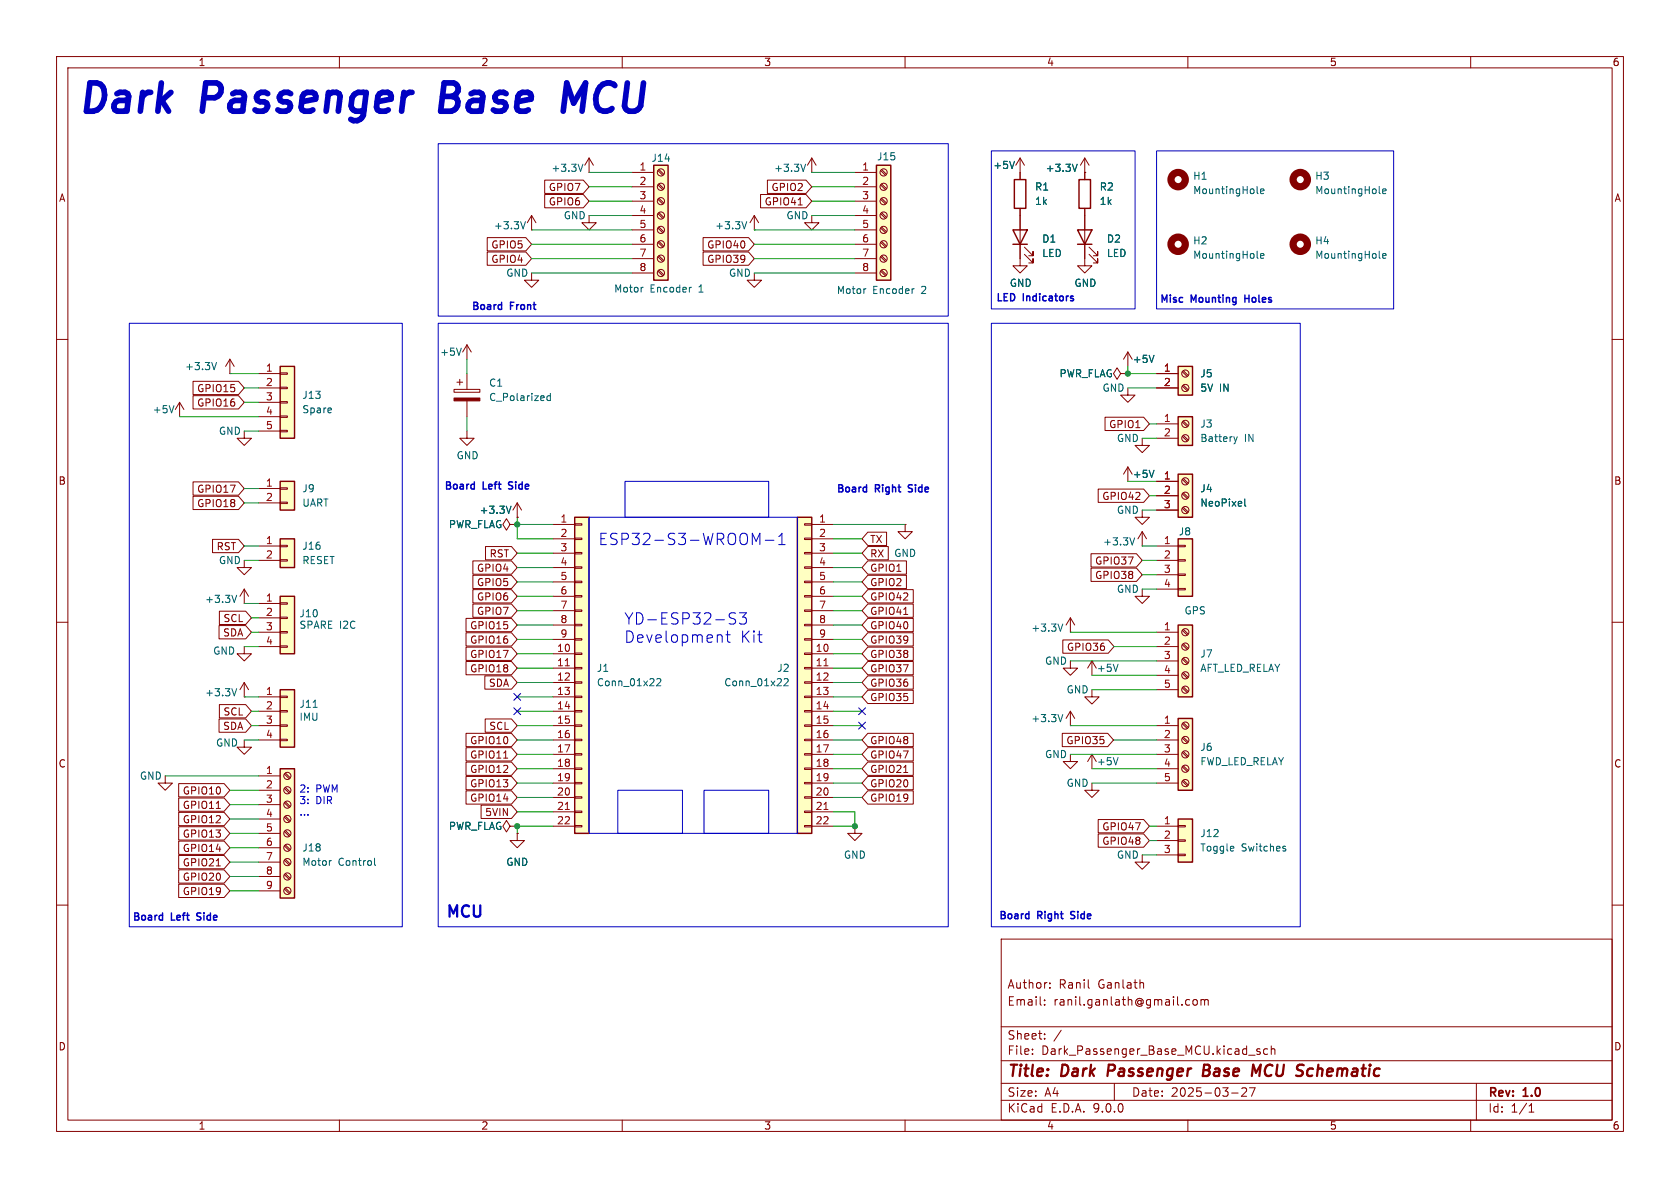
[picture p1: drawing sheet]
<svg xmlns="http://www.w3.org/2000/svg" width="297mm" height="210mm" viewBox="0 0 297 210" stroke-linecap="round" stroke-linejoin="round" font-family="sans-serif">
<g fill="none" stroke="#840000" stroke-width=".18">
<path d="M10 10h277v190h-277zM12 12h273v186h-273zM60 10v2M110 10v2M160 10v2M210 10v2M260 10v2M10 60h2M285 60h2M10 110h2M285 110h2M10 160h2"/>
<path d="M177 166h108v32h-108zM184.7 176.8v.1M184.7 177.6v.1M185.6 174.6v.1M185.6 173.8v.1M192.5 174.6l.1 .1M202 173.7l.2 .2v.8M209.7 177.6h.6M209.7 176.8h.6M211 176.8l.2-.1 .4 .1 .1 .6-.2 .2-.3 .1-.2-.1zM212.3 176.8l.4-.1 .3 .2M212.3 176.7v1"/>
<path d="M213 176.9l.2-.2 .3 .1 .1 .9M213 176.9v.8M285 160h2M60 198v2M110 198v2M160 198v2M177 194.5h108M177 191.5h108M177 187.5h108M177 181.5h108M182.5 186.3v.1M182.5 185.5v.1"/>
<path d="M184.7 183.6v.1M184.7 182.8v.1M187.6 182.1l-1.3 2M197 191.5v3M210 198v2M217.7 193.2h1.2M219.5 192.4l.6-.1 .2 .1 .1 .3-.9 1.1h.9M220.9 192.3h1l-.7 1.5M222.7 185.5l-.3-.1-.2 .2v.2l.5 .2v.3h-.5M224.1 185.5l-.4-.1-.3 .3v.4l.1 .2h.6M224.7 185.5l.3-.1 .3 .1 .1 .9M224.7 184.9v1.5"/>
<path d="M260 198v2M261 191.5v6.5M270.3 196.6h.9M270.3 195.5l.4-.4v1.5"/>
</g>
<path d="M196 188.2l-.2 2M212.8 189.2h.6M213.4 189.2l.3 .1M213.6 188.2h-.7l-.3 2 1-.1M213.6 189.1l-.2 .1M222 189.6l.9-1.4-.3 2M231.2 190.1l.6 .1M231.9 188.9h-.3l-.3 .2" fill="none" stroke="#840000" stroke-width=".4"/>
<path d="M115.6 29.2h2.5v20.3h-2.5z" fill="#ffffc2"/>
<path d="M115.6 29.2h2.5v20.3h-2.5z" fill="none" stroke="#840000" stroke-width=".25"/>
<g fill="none" stroke="#840000" stroke-width=".18">
<path d="M111.8 30.5h3.8M111.8 33h3.8M111.8 35.6h3.8M111.8 38.1h3.8M116.3 30.1l.9 .9M116.3 32.7l.9 .8M116.3 35.2l.9 .9M116.3 37.8l.9 .8M116.5 30l.8 .8M116.5 32.5l.8 .9M116.5 35.1l.8 .8M116.5 37.6l.8 .8"/>
<path d="M111.8 40.6h3.8M111.8 43.2h3.8M111.8 45.7h3.8M111.8 48.3h3.8M116.3 40.3l.9 .8M116.3 42.8l.9 .9M116.3 45.4l.9 .8M116.3 47.9l.9 .9M116.5 40.1l.8 .9M116.5 42.7l.8 .8M116.5 45.2l.8 .9M116.5 47.8l.8 .8"/>
<path d="M193 138.4v1.3h1.3l-1.3 1.3-1.2-1.3h1.2"/>
<circle cx="116.8" cy="33" r=".63"/>
<circle cx="116.8" cy="30.5" r=".63"/>
<circle cx="116.8" cy="38.1" r=".63"/>
<circle cx="116.8" cy="35.6" r=".63"/>
<circle cx="116.8" cy="43.2" r=".63"/>
<circle cx="116.8" cy="45.7" r=".63"/>
<circle cx="116.8" cy="40.6" r=".63"/>
<circle cx="116.8" cy="48.3" r=".63"/>
</g>
<path d="M113.6 50.8h.1M122.2 50.8h-.2" fill="none" stroke="#006464" stroke-width=".18"/>
<path d="M141 91.4h2.5v55.9h-2.5z" fill="#ffffc2"/>
<path d="M141 91.4h2.5v55.9h-2.5z" fill="none" stroke="#840000" stroke-width=".25"/>
<g fill="none" stroke="#840000" stroke-width=".18">
<path d="M104.1 38.1v1.3h1.3l-1.3 1.2-1.2-1.2h1.2M143.5 30.5h.1M143.5 27.9l-.8 1.3M143.5 27.9l.8 1.3M143.5 27.9v2.6M133.3 48.3v1.2h1.3l-1.3 1.3-1.2-1.3h1.2M40.6 66h.1M40.6 63.5l-.7 1.3M40.6 63.5l.8 1.3M40.6 63.5v2.5M90.2 92.7l-.7-1-.6 1 .6 1 .7-1h1.2M91.4 92.7h.1"/>
<path d="M142.2 92.6h1.3v.2h-1.3zM142.2 95.1h1.3v.3h-1.3zM142.2 97.7h1.3v.2h-1.3zM143.5 92.7h3.8M143.5 95.3h3.8M143.5 97.8h3.8M43.2 106.7h.1M43.2 104.1l-.8 1.3M43.2 104.1l.7 1.3M43.2 104.1v2.6M142.2 100.2h1.3v.3h-1.3zM142.2 102.7h1.3v.3h-1.3z"/>
<path d="M142.2 105.3h1.3v.2h-1.3zM142.2 107.8h1.3v.3h-1.3zM142.2 110.4h1.3v.2h-1.3zM142.2 112.9h1.3v.3h-1.3zM142.2 115.4h1.3v.3h-1.3zM142.2 118h1.3v.2h-1.3zM143.5 100.3h3.8M143.5 102.9h3.8M143.5 105.4h3.8M143.5 108h3.8M143.5 110.5h3.8M143.5 113h3.8"/>
<path d="M143.5 115.6h3.8M143.5 118.1h3.8M29.2 137.2v1.2h1.3l-1.3 1.3-1.3-1.3h1.3M142.2 120.5h1.3v.3h-1.3zM142.2 123.1h1.3v.2h-1.3zM142.2 125.6h1.3v.3h-1.3zM142.2 128.1h1.3v.3h-1.3zM142.2 130.7h1.3v.2h-1.3zM142.2 133.2h1.3v.3h-1.3zM142.2 135.8h1.3v.2h-1.3zM142.2 138.3h1.3v.3h-1.3zM143.5 120.7h3.8"/>
<path d="M143.5 123.2h3.8M143.5 125.7h3.8M143.5 128.3h3.8M143.5 130.8h3.8M143.5 133.4h3.8M143.5 135.9h3.8M143.5 138.4h3.8M142.2 140.8h1.3v.3h-1.3zM142.2 143.4h1.3v.2h-1.3zM142.2 145.9h1.3v.3h-1.3zM143.5 141h3.8M143.5 143.5h3.8"/>
<path d="M143.5 146.1h3.8M151.1 146.1v1.2h1.3l-1.3 1.3-1.2-1.3h1.2M151.1 146.1h.1"/>
</g>
<path d="M145.7 117.7h.7M145.7 143.1h.7" fill="none" stroke="#a90000" stroke-width=".18"/>
<path d="M142.4 29l-.4 1.3M38.3 64.1l-.4 1.2M41.8 105.2l-.4 1.3M138.6 120.1l.5-.1 .2 .3-.7 .9h.7" fill="none" stroke="#006464" stroke-width=".18"/>
<path d="M49.5 105.4h2.6v10.2h-2.6z" fill="#ffffc2"/>
<path d="M49.5 105.4h2.6v10.2h-2.6z" fill="none" stroke="#840000" stroke-width=".25"/>
<g fill="none" stroke="#840000" stroke-width=".18">
<path d="M104.1 30.5h.1M104.1 27.9l-.7 1.3M104.1 27.9l.8 1.3M104.1 27.9v2.6M143.5 38.1v1.3h1.3l-1.3 1.2-1.3-1.2h1.3M31.7 71.1l.8 1.3M31.7 71.1l-.7 1.3M31.7 71.1v2.6M45.7 106.7h3.8M45.7 109.2h3.8M45.7 111.8h3.8M45.7 114.3h3.8"/>
<path d="M49.5 106.6h1.3v.2h-1.3zM49.5 109.1h1.3v.2h-1.3zM49.5 111.6h1.3v.3h-1.3zM49.5 114.2h1.3v.2h-1.3z"/>
</g>
<path d="M103.1 29l-.5 1.3M30.8 71.7l-.5 1.3" fill="none" stroke="#006464" stroke-width=".18"/>
<path d="M49.5 64.8h2.6v12.7h-2.6z" fill="#ffffc2"/>
<path d="M49.5 64.8h2.6v12.7h-2.6z" fill="none" stroke="#840000" stroke-width=".25"/>
<path d="M45.7 66h3.8M45.7 68.6h3.8M45.7 71.1h3.8M45.7 73.7h3.8M45.7 76.2h3.8M49.5 65.9h1.3v.3h-1.3zM49.5 68.5h1.3v.2h-1.3zM49.5 71h1.3v.2h-1.3zM49.5 73.5h1.3v.3h-1.3zM49.5 76.1h1.3v.2h-1.3z" fill="none" stroke="#840000" stroke-width=".18"/>
<path d="M154.9 29.2h2.6v20.3h-2.6z" fill="#ffffc2"/>
<path d="M154.9 29.2h2.6v20.3h-2.6zM190.5 40.6h2.5l-1.2 2.6zM190.5 43.2h2.5" fill="none" stroke="#840000" stroke-width=".25"/>
<g fill="none" stroke="#840000" stroke-width=".18">
<path d="M94 38.1l-.8 1.3M94 38.1l.7 1.3M94 38.1v2.5M133.3 38.1l-.7 1.3M133.3 38.1l.8 1.3M133.3 38.1v2.5M151.1 30.5h3.8M151.1 33h3.8M151.1 35.6h3.8M151.1 38.1h3.8M155.7 30.1l.8 .9M155.7 32.7l.8 .8"/>
<path d="M155.7 35.2l.8 .9M155.7 37.8l.8 .8M155.9 30l.8 .8M155.9 32.5l.8 .9M155.9 35.1l.8 .8M155.9 37.6l.8 .8M191.8 38.1v7.6M94 48.3v1.2h1.2l-1.2 1.3-1.3-1.3h1.3M94 40.6h.1M133.3 40.6h.1M151.1 40.6h3.8M151.1 43.2h3.8"/>
<path d="M151.1 45.7h3.8M151.1 48.3h3.8M155.7 40.3l.8 .8M155.7 42.8l.8 .9M155.7 45.4l.8 .8M155.7 47.9l.8 .9M155.9 40.1l.8 .9M155.9 42.7l.8 .8M155.9 45.2l.8 .9M155.9 47.8l.8 .8M192.5 45l1.6 1.5v-.8v.8h-.8M192.5 43.7l1.6 1.5v-.7v.7h-.8"/>
<circle cx="156.2" cy="30.5" r=".63"/>
<circle cx="156.2" cy="38.1" r=".63"/>
<circle cx="156.2" cy="33" r=".63"/>
<circle cx="156.2" cy="35.6" r=".63"/>
<circle cx="156.2" cy="40.6" r=".63"/>
<circle cx="156.2" cy="45.7" r=".63"/>
<circle cx="156.2" cy="48.3" r=".63"/>
<circle cx="156.2" cy="43.2" r=".63"/>
</g>
<path d="M92.9 39.2l-.4 1.3M132 39.2l-.4 1.3M153 51h.1M161.6 51l-.2 .1" fill="none" stroke="#006464" stroke-width=".18"/>
<path d="M49.5 85.1h2.6v5.1h-2.6z" fill="#ffffc2"/>
<path d="M49.5 85.1h2.6v5.1h-2.6z" fill="none" stroke="#840000" stroke-width=".25"/>
<path d="M43.2 76.2v1.3h1.2l-1.2 1.2-1.3-1.2h1.3M82.5 76.2v1.3h1.3l-1.3 1.2-1.2-1.2h1.2M45.7 86.4h3.8M45.7 88.9h3.8M49.5 86.2h1.3v.3h-1.3zM49.5 88.8h1.3v.2h-1.3zM91.4 91.4h.1M91.4 88.9l-.7 1.3M91.4 88.9l.8 1.3M91.4 88.9v2.5" fill="none" stroke="#840000" stroke-width=".18"/>
<path d="M90.4 89.5l-.5 1.2" fill="none" stroke="#006464" stroke-width=".18"/>
<path d="M101.6 91.4h2.5v55.9h-2.5z" fill="#ffffc2"/>
<path d="M101.6 91.4h2.5v55.9h-2.5z" fill="none" stroke="#840000" stroke-width=".25"/>
<g fill="none" stroke="#840000" stroke-width=".18">
<path d="M80.3 68.8h4.5v.5h-4.5zM80.8 67.6h1M81.3 67.1v1M82.5 61l.8 1.2M82.5 61l-.7 1.2M82.5 61v2.5M82.5 66v2.8M82.5 70.9v2.8M97.8 92.7h3.8M97.8 95.3h3.8M97.8 97.8h3.8M101.6 92.6h1.3v.2h-1.3z"/>
<path d="M101.6 95.1h1.3v.3h-1.3zM101.6 97.7h1.3v.2h-1.3zM160 92.7v1.3h1.3l-1.3 1.3-1.3-1.3h1.3M160 92.7h.1M43.2 114.3v1.3h1.2l-1.2 1.2-1.3-1.2h1.3M97.8 100.3h3.8M97.8 102.9h3.8M97.8 105.4h3.8M97.8 108h3.8M97.8 110.5h3.8M97.8 113h3.8M97.8 115.6h3.8"/>
<path d="M97.8 118.1h3.8M101.6 100.2h1.3v.3h-1.3zM101.6 102.7h1.3v.3h-1.3zM101.6 105.3h1.3v.2h-1.3zM101.6 107.8h1.3v.3h-1.3zM101.6 110.4h1.3v.2h-1.3zM101.6 112.9h1.3v.3h-1.3zM101.6 115.4h1.3v.3h-1.3zM101.6 118h1.3v.2h-1.3zM43.2 123.2h.1M43.2 130.8v1.3h1.2l-1.2 1.3-1.3-1.3h1.3M43.2 120.7l-.8 1.2"/>
<path d="M43.2 120.7l.7 1.2M43.2 120.7v2.5M97.8 120.7h3.8M97.8 123.2h3.8M97.8 125.7h3.8M97.8 128.3h3.8M97.8 130.8h3.8M97.8 133.4h3.8M97.8 135.9h3.8M97.8 138.4h3.8M101.6 120.5h1.3v.3h-1.3zM101.6 123.1h1.3v.2h-1.3z"/>
<path d="M101.6 125.6h1.3v.3h-1.3zM101.6 128.1h1.3v.3h-1.3zM101.6 130.7h1.3v.2h-1.3zM101.6 133.2h1.3v.3h-1.3zM101.6 135.8h1.3v.2h-1.3zM101.6 138.3h1.3v.3h-1.3zM90.2 146.1l-.7-1.1-.6 1.1 .6 1 .7-1h1.2M91.4 146.1h.1M91.4 147.3v1.3h1.3l-1.3 1.3-1.2-1.3h1.2M91.4 147.3h.1M97.8 141h3.8M97.8 143.5h3.8"/>
<path d="M97.8 146.1h3.8M101.6 140.8h1.3v.3h-1.3zM101.6 143.4h1.3v.2h-1.3zM101.6 145.9h1.3v.3h-1.3z"/>
</g>
<path d="M99.9 117.7h.8M99.9 143.1h.8" fill="none" stroke="#a90000" stroke-width=".18"/>
<path d="M81.6 61.5l-.5 1.3M97.3 69.5v1.3M97.3 70h-.4l-.2 .2 .1 .6h.5M41.8 121.7l-.4 1.3M116.1 120.1l.5-.1 .2 .3-.8 .9h.8" fill="none" stroke="#006464" stroke-width=".18"/>
<path d="M80.3 70.4h4.5v.5h-4.5z" fill="#840000" stroke="#840000" stroke-width=".18"/>
<path d="M49.5 135.9h2.6v22.9h-2.6z" fill="#ffffc2"/>
<path d="M49.5 135.9h2.6v22.9h-2.6z" fill="none" stroke="#840000" stroke-width=".25"/>
<g fill="none" stroke="#840000" stroke-width=".18">
<path d="M45.7 137.2h3.8M45.7 139.7h3.8M50.3 136.8l.8 .9M50.3 139.4l.8 .8M50.4 136.7l.9 .8M50.4 139.2l.9 .8M45.7 142.2h3.8M45.7 144.8h3.8M45.7 147.3h3.8M45.7 149.9h3.8M45.7 152.4h3.8M45.7 154.9h3.8"/>
<path d="M45.7 157.5h3.8M50.3 141.9l.8 .8M50.3 144.4l.8 .9M50.3 147l.8 .8M50.3 149.5l.8 .9M50.3 152.1l.8 .8M50.3 154.6l.8 .8M50.3 157.1l.8 .9M50.4 141.7l.9 .9M50.4 144.3l.9 .8M50.4 146.8l.9 .9M50.4 149.4l.9 .8"/>
<path d="M50.4 151.9l.9 .8M50.4 154.4l.9 .9M50.4 157l.9 .8"/>
<circle cx="50.8" cy="139.7" r=".63"/>
<circle cx="50.8" cy="137.2" r=".63"/>
<circle cx="50.8" cy="152.4" r=".63"/>
<circle cx="50.8" cy="142.2" r=".63"/>
<circle cx="50.8" cy="149.9" r=".63"/>
<circle cx="50.8" cy="157.5" r=".63"/>
<circle cx="50.8" cy="147.3" r=".63"/>
<circle cx="50.8" cy="154.9" r=".63"/>
<circle cx="50.8" cy="144.8" r=".63"/>
</g>
<path d="M58.5 152.1h.1M66.2 151.7v1.1l.2 .2" fill="none" stroke="#006464" stroke-width=".18"/>
<path d="M49.5 121.9h2.6v10.2h-2.6z" fill="#ffffc2"/>
<path d="M49.5 121.9h2.6v10.2h-2.6z" fill="none" stroke="#840000" stroke-width=".25"/>
<path d="M43.2 99.1v1.2h1.2l-1.2 1.3-1.3-1.3h1.3M45.7 123.2h3.8M45.7 125.7h3.8M45.7 128.3h3.8M45.7 130.8h3.8M49.5 123.1h1.3v.2h-1.3zM49.5 125.6h1.3v.3h-1.3zM49.5 128.1h1.3v.3h-1.3zM49.5 130.7h1.3v.2h-1.3z" fill="none" stroke="#840000" stroke-width=".18"/>
<path d="M55.4 125h.7" fill="none" stroke="#006464" stroke-width=".18"/>
<path d="M49.5 95.3h2.6v5h-2.6z" fill="#ffffc2"/>
<path d="M49.5 95.3h2.6v5h-2.6z" fill="none" stroke="#840000" stroke-width=".25"/>
<path d="M45.7 96.5h3.8M45.7 99.1h3.8M49.5 96.4h1.3v.2h-1.3zM49.5 98.9h1.3v.3h-1.3z" fill="none" stroke="#840000" stroke-width=".18"/>
<path d="M208.3 73.7h2.5v5h-2.5z" fill="#ffffc2"/>
<path d="M208.3 73.7h2.5v5h-2.5z" fill="none" stroke="#840000" stroke-width=".25"/>
<g fill="none" stroke="#840000" stroke-width=".18">
<path d="M204.5 74.9h3.8M204.5 77.5h3.8M209 74.6l.9 .8M209 77.1l.9 .9M209.2 74.4l.9 .9M209.2 77l.9 .8"/>
<circle cx="209.5" cy="74.9" r=".63"/>
<circle cx="209.5" cy="77.5" r=".63"/>
</g>
<path d="M218.1 77.2l.3 .8M218.4 78l-.2 .4M218.7 77.2l-.3 .8" fill="none" stroke="#006464" stroke-width=".18"/>
<path d="M208.3 95.3h2.5v10.1h-2.5z" fill="#ffffc2"/>
<path d="M208.3 95.3h2.5v10.1h-2.5z" fill="none" stroke="#840000" stroke-width=".25"/>
<path d="M201.9 77.5v1.2h1.3l-1.3 1.3-1.2-1.3h1.2M199.4 82.6l-.8 1.2M199.4 82.6l.8 1.2M199.4 82.6v2.5M204.5 96.5h3.8M204.5 99.1h3.8M208.3 96.4h1.2v.2h-1.2zM208.3 98.9h1.2v.3h-1.2zM204.5 101.6h3.8M204.5 104.1h3.8M208.3 101.5h1.2v.2h-1.2zM208.3 104h1.2v.3h-1.2z" fill="none" stroke="#840000" stroke-width=".18"/>
<path d="M204 83.1l-.4 1.3" fill="none" stroke="#006464" stroke-width=".18"/>
<path d="M208.3 83.8h2.5v7.6h-2.5z" fill="#ffffc2"/>
<path d="M208.3 83.8h2.5v7.6h-2.5z" fill="none" stroke="#840000" stroke-width=".25"/>
<g fill="none" stroke="#840000" stroke-width=".18">
<path d="M198.1 66l-.6-1-.7 1 .7 1.1 .6-1.1h1.3M199.4 66h.1M199.4 68.6v1.3h1.3l-1.3 1.2-1.3-1.2h1.3M201.9 96.5h.1M201.9 90.2v1.2h1.3l-1.3 1.3-1.2-1.3h1.2M201.9 94l-.7 1.3M201.9 94l.8 1.3M201.9 94v2.5M204.5 85.1h3.8M204.5 87.6h3.8M204.5 90.2h3.8M209 84.8l.9 .8"/>
<path d="M209 87.3l.9 .8M209 89.8l.9 .9M209.2 84.6l.9 .8M209.2 87.1l.9 .9M209.2 89.7l.9 .8M193 116.8l-.7 1.3M193 116.8l.8 1.3M193 116.8v2.6M201.9 104.1v1.3h1.3l-1.3 1.3-1.2-1.3h1.2"/>
<circle cx="209.5" cy="87.6" r=".63"/>
<circle cx="209.5" cy="90.2" r=".63"/>
<circle cx="209.5" cy="85.1" r=".63"/>
</g>
<path d="M200.6 95.1l-.4 1.2M220.1 88.2v1.1l.1 .2M197.7 117.4l-.5 1.3" fill="none" stroke="#006464" stroke-width=".18"/>
<path d="M208.3 64.8h2.5v5.1h-2.5z" fill="#ffffc2"/>
<path d="M179.3 31.8h2.1v5h-2.1zM190.8 31.8h2v5h-2zM179.1 40.6h2.5l-1.3 2.6zM179.1 43.2h2.5M208.3 64.8h2.5v5.1h-2.5z" fill="none" stroke="#840000" stroke-width=".25"/>
<g fill="none" stroke="#840000" stroke-width=".18">
<path d="M180.3 36.8v10.2h1.3l-1.3 1.3-1.2-1.3h1.2M180.3 27.9v3.9M180.3 27.9l.8 1.3M180.3 27.9l-.7 1.3M191.8 30.5h.1M191.8 27.9v3.9M191.8 36.8v1.3M191.8 27.9l-.8 1.3M191.8 27.9l.7 1.3M181.1 45l1.5 1.5v-.8v.8h-.7M181.1 43.7l1.5 1.5v-.7v.7h-.7M191.8 45.7v1.3h1.2l-1.2 1.3-1.3-1.3h1.3"/>
<path d="M199.4 62.2l-.8 1.3M199.4 62.2l.8 1.3M199.4 62.2v2.6M204.5 66h3.8M204.5 68.6h3.8M209 65.7l.9 .8M209 68.2l.9 .9M209.2 65.5l.9 .9M209.2 68.1l.9 .8M201.9 151.1v1.3h1.3l-1.3 1.3-1.2-1.3h1.2"/>
<circle cx="209.5" cy="68.6" r=".63"/>
<circle cx="209.5" cy="66" r=".63"/>
</g>
<path d="M179.3 28.5l-.4 1.3M190.4 29l-.4 1.3M222.2 34.1l.2 .1M222.8 33.8l.6-.1v-.3h-.4l-.2 .2 .1 .6h.5M243.8 34.1l.2 .1M244.4 33.8l.6-.1v-.3h-.4l-.2 .2 .1 .6h.5M222.2 45.5l.2 .2M222.8 45.2l.6-.1v-.2l-.4-.1-.2 .2 .1 .6h.5M243.8 45.5l.2 .2M244.4 45.2l.6-.1v-.2l-.4-.1-.2 .2 .1 .6h.5M204 62.8l-.4 1.3" fill="none" stroke="#006464" stroke-width=".18"/>
<g fill="none" stroke="#840000" stroke-width="1.3">
<circle cx="208.3" cy="31.7" r="1.27"/>
<circle cx="229.9" cy="31.7" r="1.27"/>
<circle cx="208.3" cy="43.2" r="1.27"/>
<circle cx="229.9" cy="43.2" r="1.27"/>
</g>
<path d="M208.3 110.5h2.5v12.7h-2.5z" fill="#ffffc2"/>
<path d="M208.3 110.5h2.5v12.7h-2.5z" fill="none" stroke="#840000" stroke-width=".25"/>
<g fill="none" stroke="#840000" stroke-width=".18">
<path d="M204.5 111.8h3.8M204.5 114.3h3.8M204.5 116.8h3.8M204.5 119.4h3.8M209 111.4l.9 .9M209 114l.9 .8M209 116.5l.9 .8M209 119l.9 .9M209.2 111.3l.9 .8M209.2 113.8l.9 .8M209.2 116.3l.9 .9M209.2 118.9l.9 .8"/>
<path d="M204.5 121.9h3.8M209 121.6l.9 .8M209.2 121.4l.9 .9"/>
<circle cx="209.5" cy="119.4" r=".63"/>
<circle cx="209.5" cy="116.8" r=".63"/>
<circle cx="209.5" cy="111.8" r=".63"/>
<circle cx="209.5" cy="114.3" r=".63"/>
<circle cx="209.5" cy="121.9" r=".63"/>
</g>
<path d="M208.3 127h2.5v12.7h-2.5z" fill="#ffffc2"/>
<path d="M208.3 127h2.5v12.7h-2.5z" fill="none" stroke="#840000" stroke-width=".25"/>
<g fill="none" stroke="#840000" stroke-width=".18">
<path d="M204.5 128.3h3.8M204.5 130.8h3.8M204.5 133.4h3.8M204.5 135.9h3.8M204.5 138.4h3.8M209 127.9l.9 .9M209 130.5l.9 .8M209 133l.9 .9M209 135.6l.9 .8M209 138.1l.9 .8M209.2 127.8l.9 .8M209.2 130.3l.9 .8"/>
<path d="M209.2 132.8l.9 .9M209.2 135.4l.9 .8M209.2 137.9l.9 .9"/>
<circle cx="209.5" cy="128.3" r=".63"/>
<circle cx="209.5" cy="130.8" r=".63"/>
<circle cx="209.5" cy="138.4" r=".63"/>
<circle cx="209.5" cy="135.9" r=".63"/>
<circle cx="209.5" cy="133.3" r=".63"/>
</g>
<path d="M208.3 144.8h2.5v7.6h-2.5z" fill="#ffffc2"/>
<path d="M208.3 144.8h2.5v7.6h-2.5z" fill="none" stroke="#840000" stroke-width=".25"/>
<g fill="none" stroke="#840000" stroke-width=".18">
<path d="M96.3 34.4h6.8l1 1.2-1 1.1h-6.8zM96.3 31.8h6.8l1 1.2-1 1.2h-6.8zM134.5 34.4h8l1 1.2-1 1.1h-8zM135.7 31.8h6.8l1 1.2-1 1.2h-6.8zM141.1 36.2h.7M180.3 30.5v1.3M180.3 36.8v3.8M191.8 30.5h.1M191.8 30.5v1.3M191.8 36.8v3.8M86.1 44.5h6.9l1 1.2-1 1.2h-6.9zM86.1 42h6.9l1 1.2-1 1.2h-6.9z"/>
<path d="M124.3 42h8l1 1.2-1 1.2h-8zM124.3 44.5h8l1 1.2-1 1.2h-8zM180.3 43.2v2.5M191.8 43.2v2.5M34.1 67.4h8.1l1 1.2-1 1.2h-8.1zM34.1 69.9h8.1l1 1.2-1 1.2h-8.1zM195.4 73.8h6.8l1 1.1-1 1.2h-6.8zM199.4 66h.1M204.5 66h3.8M204.5 68.6h3.8M34.1 87.7h8.1l1 1.2-1 1.2h-8.1zM34.1 85.2h8.1l1 1.2-1 1.1h-8.1z"/>
<path d="M37.6 95.3h4.6l1 1.2-1 1.2h-4.6zM83.6 99.2h6.8l1 1.1-1 1.2h-6.8zM85.8 96.6h4.6l1 1.2-1 1.2h-4.6zM91.4 91.4h.1M91.4 92.7h.1M153.4 96.6h3.6v2.4h-3.6l-1-1.2zM153.4 94.1h3.3v2.3h-3.3l-1-1.1zM153.4 99.2h6.8v2.3h-6.8l-1-1.2zM192.9 97.9h8l1 1.2-1 1.1h-8zM194.1 86.5h8.1l1 1.1-1 1.2h-8.1zM204.5 85.1h3.8M204.5 87.6h3.8"/>
<path d="M204.5 90.2h3.8M38.7 110.6h4.7l1 1.2-1 1.1h-4.7zM38.8 108h4.6l1 1.2-1 1.2h-4.6zM82.4 111.9h8l1 1.1-1 1.2h-8zM82.4 116.9h8l1 1.2-1 1.2h-8zM82.4 109.3h8l1 1.2-1 1.2h-8zM82.4 114.4h8l1 1.2-1 1.1h-8zM83.6 104.2h6.8l1 1.2-1 1.2h-6.8zM83.6 101.7h6.8l1 1.2-1 1.1h-6.8zM83.6 106.8h6.8l1 1.2-1 1.1h-6.8zM85.7 119.5h4.7l1 1.2-1 1.1h-4.7zM153.4 101.7h6.8v2.3h-6.8l-1-1.1z"/>
<path d="M153.4 104.2h8.1v2.4h-8.1l-1-1.2zM153.4 114.4h8.1v2.3h-8.1l-1-1.1zM153.4 106.8h8.1v2.3h-8.1l-1-1.1zM153.4 111.9h8.1v2.3h-8.1l-1-1.2zM153.4 109.3h8.1v2.4h-8.1l-1-1.2zM153.4 116.9h8.1v2.4h-8.1l-1-1.2zM153.4 119.5h8.1v2.3h-8.1l-1-1.1zM159.8 108.6h.7M187.9 113.1h8l1 1.2-1 1.2h-8zM189.2 116.8v1.3h1.3l-1.3 1.3-1.2-1.3h1.2M189.2 111.8h.1M189.2 109.2l-.7 1.3"/>
<path d="M189.2 109.2l.8 1.3M189.2 109.2v2.6M192.9 100.4h8l1 1.2-1 1.2h-8zM31.6 138.5h8l1 1.2-1 1.2h-8zM38.7 127.1h4.7l1 1.2-1 1.1h-4.7zM38.8 124.6h4.6l1 1.1-1 1.2h-4.6zM82.4 129.6h8l1 1.2-1 1.2h-8zM82.4 137.3h8l1 1.1-1 1.2h-8zM82.4 139.8h8l1 1.2-1 1.1h-8zM82.4 132.2h8l1 1.2-1 1.1h-8zM82.4 134.7h8l1 1.2-1 1.2h-8zM85.8 127.1h4.6l1 1.2-1 1.1h-4.6z"/>
<path d="M89 134h.8M153.4 122h8.1v2.4h-8.1l-1-1.2zM153.4 139.8h8.1v2.3h-8.1l-1-1.1zM153.4 129.6h8.1v2.4h-8.1l-1-1.2zM153.4 134.7h8.1v2.4h-8.1l-1-1.2zM153.4 132.2h8.1v2.3h-8.1l-1-1.1zM153.4 137.3h8.1v2.3h-8.1l-1-1.2zM159.8 136.6h.7M187.8 129.6h8l1 1.2-1 1.2h-8zM189.2 133.4v1.2h1.3l-1.3 1.3-1.2-1.3h1.2M189.2 128.3h.1M189.2 125.7v2.6"/>
<path d="M189.2 125.7l-.7 1.3M189.2 125.7l.8 1.3M193 121.9v1.3h1.3l-1.3 1.3-1.2-1.3h1.2M193 133.4l-.7 1.2M193 133.4l.8 1.2M193 133.4v2.5M31.6 143.6h8l1 1.2-1 1.2h-8zM31.6 141.1h8l1 1.1-1 1.2h-8zM31.6 146.1h8l1 1.2-1 1.2h-8zM31.6 151.2h8l1 1.2-1 1.2h-8zM31.6 153.8h8l1 1.1-1 1.2h-8zM31.6 156.3h8l1 1.2-1 1.2h-8z"/>
<path d="M31.6 148.7h8l1 1.2-1 1.1h-8zM38.2 142.9h.8M38.2 153.1h.8M85 142.3h5.4l1 1.2-1 1.2h-5.4zM91.4 147.3h.1M91.4 146.1h.1M194.1 147.4h8.1l1 1.2-1 1.2h-8.1zM194.1 144.9h8.1l1 1.2-1 1.1h-8.1zM204.5 146.1h3.8M204.5 148.6h3.8M204.5 151.1h3.8M208.3 145.9h1.2v.3h-1.2z"/>
<path d="M208.3 148.5h1.2v.2h-1.2zM208.3 151h1.2v.3h-1.2z"/>
</g>
<g fill="none" stroke="#006464" stroke-width=".18">
<path d="M179.3 28.5l-.4 1.3M190.4 29l-.4 1.3M204 62.8l-.4 1.3M90.4 89.5l-.5 1.2M204 83.1l-.4 1.3M220.1 88.2v1.1l.1 .2M187.9 110.3l-.4 1.3M187.9 126.3l-.4 1.3M197.7 133.9l-.5 1.3M217.9 149.6l.2 .3-.6 .1M218.1 150.4h-.2M227 150l.3 .1v.2l-.2 .1h-.2"/>
<path d="M227 149.6l.3 .1"/>
</g>
<g fill="none" stroke="#009600" stroke-width=".18">
<path d="M104.1 38.1h7.7M104.1 30.5h7.7M104.1 35.6h7.7M104.1 33h7.7M143.5 38.1h7.6M143.5 30.5h7.6M143.5 35.6h7.6M143.5 33h7.6M94 45.7h17.8M94 43.2h17.8M94 48.3h17.8M94 40.6h17.8"/>
<path d="M133.3 45.7h17.8M133.3 43.2h17.8M133.3 48.3h17.8M133.3 40.6h17.8M31.7 73.7h14M40.6 66h5.1M43.2 68.6h2.5M43.2 76.2h2.5M43.2 71.1h2.5M82.5 63.5v2.5M82.5 73.7v2.5M199.4 64.8v1.2h5.1"/>
<path d="M199.4 68.6h5.1M201.9 77.5h2.6M203.2 74.9h1.3M43.2 99.1h2.5M43.2 96.5h2.5M43.2 88.9h2.5M43.2 86.4h2.5M91.4 91.4v3.9h6.4M91.4 97.8h6.4M91.4 92.7h6.4M147.3 97.8h5.1M147.3 95.3h5.1"/>
<path d="M147.3 92.7h12.7M199.4 85.1h5.1M201.9 99.1h2.6M201.9 90.2h2.6M201.9 96.5h2.6M203.2 87.6h1.3M43.2 114.3h2.5M43.2 106.7h2.5M44.4 111.8h1.3M44.4 109.2h1.3M91.4 100.3h6.4M91.4 108h6.4"/>
<path d="M91.4 115.6h6.4M91.4 118.1h6.4M91.4 105.4h6.4M91.4 102.9h6.4M91.4 110.5h6.4M91.4 113h6.4M147.3 100.3h5.1M147.3 108h5.1M147.3 115.6h5.1M147.3 118.1h5.1M147.3 105.4h5.1M147.3 102.9h5.1"/>
<path d="M147.3 110.5h5.1M147.3 113h5.1M189.2 116.8h15.3M189.2 111.8h15.3M193 119.4h11.5M196.8 114.3h7.7M201.9 101.6h2.6M201.9 104.1h2.6M29.2 137.2h16.5M40.6 139.7h5.1M43.2 123.2h2.5M43.2 130.8h2.5"/>
<path d="M44.4 128.3h1.3M44.4 125.7h1.3M91.4 120.7h6.4M91.4 133.4h6.4M91.4 123.2h6.4M91.4 138.4h6.4M91.4 135.9h6.4M91.4 128.3h6.4M91.4 125.7h6.4M91.4 130.8h6.4M147.3 120.7h5.1M147.3 133.4h5.1"/>
<path d="M147.3 123.2h5.1M147.3 138.4h5.1M147.3 135.9h5.1M147.3 128.3h5.1M147.3 125.7h5.1M147.3 130.8h5.1M189.2 133.4h15.3M189.2 128.3h15.3M193 138.4h11.5M193 135.9h11.5M193 121.9h11.5M196.8 130.8h7.7"/>
<path d="M40.6 154.9h5.1M40.6 157.5h5.1M40.6 149.9h5.1M40.6 144.8h5.1M40.6 142.2h5.1M40.6 152.4h5.1M40.6 147.3h5.1M91.4 141h6.4M91.4 143.5h6.4M97.8 146.1h-6.4v1.2M147.3 141h5.1M147.3 143.5h3.8v2.6h-3.8"/>
<path d="M201.9 151.1h2.6M203.2 146.1h1.3M203.2 148.6h1.3"/>
</g>
<path d="M90.8 125.1l1.2 1.2M90.8 122.6l1.2 1.2M92 125.1l-1.2 1.2M92 122.6l-1.2 1.2M151.8 127.7l1.2 1.2M151.8 125.1l1.2 1.2M153 127.7l-1.2 1.2M153 125.1l-1.2 1.2" fill="none" stroke="#000084" stroke-width=".18"/>
<g fill="none" stroke="#0000c2" stroke-width=".18">
<path d="M77.5 25.4h90.1v30.5h-90.1zM175.3 26.7h25.4v27.9h-25.4zM204.5 26.7h41.9v27.9h-41.9zM22.9 57.2h48.2v106.6h-48.2zM77.5 57.2h90.1v106.6h-90.1zM175.3 57.2h54.6v106.6h-54.6zM104.1 91.4h36.9v55.9h-36.9zM110.5 85.1h25.4v6.3h-25.4zM133.7 95.7l.6-1.4v2M135.3 95.5h1.5M137.7 96.3h1.1M137.7 94.8l.5-.5v2"/>
<path d="M127.4 112.2l.3 .3v1M128.3 112.2h.8M128.6 111.5v1.8l.1 .1 .4 .1M128.9 108.9a.73 .73 0 0 0 .8 .5 .49 .49 0 0 1 .4 .4 .49 .49 0 0 1-.4 .5l-.8-.1M130.1 108.4l-.8-.1-.4 .4M130.7 108.3h1.3l-.7 .8a.54 .54 0 0 1 .7 .4v.4l-.2 .3-.8 .1-.3-.2M109.2 139.7h11.4v7.6h-11.4zM124.5 139.7h11.4v7.6h-11.4z"/>
</g>
<path d="M78.5 14.7l-.6 5h1.9M103.5 14.7l-2.1 3.5-1.2-3.5-.6 5" fill="none" stroke="#0000c2" stroke-width="1"/>
<path d="M220.1 52.2v1.2M220.1 52.8h.7M89.9 86.4h.2M90 85.3v.4M160.6 86.9l.2 .1M160.6 85.8v.4M34.8 162.6h.2M34.8 161.5v.4M189.3 162.3l.2 .1M189.3 161.2v.4" fill="none" stroke="#0000c2" stroke-width=".25"/>
<g fill="#009600" stroke="#009600" stroke-width=".18">
<circle cx="91.4" cy="146.1" r=".46"/>
<circle cx="91.4" cy="92.7" r=".46"/>
<circle cx="151.1" cy="146.1" r=".46"/>
<circle cx="199.4" cy="66" r=".46"/>
</g>
<g font-size="7" fill="#0000c2">
<text x="13.5" y="20.3">Dark</text>
<text x="35.9" y="20.3">Passenger</text>
<text x="80.1" y="20.3">Base</text>
<text x="103.7" y="20.3">MCU</text>
</g>
<g font-size="2.8" fill="#0000c2">
<text x="105.7" y="96.5">ESP32-S3-WROOM-1</text>
<text x="110.2" y="110.6">YD-ESP32-S3</text>
<text x="110.2" y="113.8">Development</text>
<text x="130.8" y="113.8">Kit</text>
<text x="78.7" y="162.3">MCU</text>
</g>
<g font-size="2.8" fill="#840000">
<text x="178" y="190.9">Title:</text>
<text x="187.7" y="190.9">Dark</text>
<text x="196.6" y="190.9">Passenger</text>
<text x="214.3" y="190.9">Base</text>
<text x="223.8" y="190.9">MCU</text>
<text x="232.5" y="190.9">Schematic</text>
</g>
<g font-size="2.1" fill="#840000">
<text x="178" y="178">Email:</text>
<text x="178" y="175">Author:</text>
<text x="186.2" y="178">ranil.ganlath@gmail.com</text>
<text x="187.2" y="175">Ranil</text>
<text x="194.2" y="175">Ganlath</text>
<text x="178" y="184">Sheet:</text>
<text x="178" y="186.7">File:</text>
<text x="184.1" y="186.7">Dark_Passenger_Base_MCU.kicad_sch</text>
<text x="178" y="196.9">KiCad</text>
<text x="178" y="194.1">Size:</text>
<text x="184.7" y="194.1">A4</text>
<text x="185.7" y="196.9">E.D.A.</text>
<text x="193.3" y="196.9">9.0.0</text>
<text x="200" y="194.1">Date:</text>
<text x="207" y="194.1">2025-03-27</text>
<text x="263" y="194.3">Rev:</text>
<text x="263" y="196.9">Id:</text>
<text x="267.1" y="196.9">1/1</text>
<text x="269.4" y="194.3">1.0</text>
</g>
<g font-size="1.8" fill="#840000">
<text x="35" y="11.9">1</text>
<text x="85" y="11.9">2</text>
<text x="135" y="11.9">3</text>
<text x="185" y="11.9">4</text>
<text x="235" y="11.9">5</text>
<text x="285" y="11.9">6</text>
<text x="10.3" y="35.9">A</text>
<text x="96.9" y="34">GPIO7</text>
<text x="136.3" y="34">GPIO2</text>
<text x="285.3" y="35.9">A</text>
<text x="96.9" y="36.5">GPIO6</text>
<text x="135.1" y="36.5">GPIO41</text>
<text x="86.8" y="46.7">GPIO4</text>
<text x="86.8" y="44.1">GPIO5</text>
<text x="124.9" y="44.1">GPIO40</text>
<text x="124.9" y="46.7">GPIO39</text>
<text x="34.7" y="69.5">GPIO15</text>
<text x="34.7" y="72.1">GPIO16</text>
<text x="196" y="75.9">GPIO1</text>
<text x="10.3" y="85.9">B</text>
<text x="34.7" y="89.9">GPIO18</text>
<text x="34.7" y="87.3">GPIO17</text>
<text x="194.8" y="88.6">GPIO42</text>
<text x="285.3" y="85.9">B</text>
<text x="38.2" y="97.5">RST</text>
<text x="84.2" y="101.3">GPIO4</text>
<text x="86.5" y="98.7">RST</text>
<text x="153.7" y="98.7">RX</text>
<text x="153.7" y="96.2">TX</text>
<text x="153.7" y="101.3">GPIO1</text>
<text x="193.5" y="100">GPIO37</text>
<text x="84.2" y="106.4">GPIO6</text>
<text x="84.2" y="103.8">GPIO5</text>
<text x="153.7" y="103.8">GPIO2</text>
<text x="153.7" y="106.4">GPIO42</text>
<text x="193.5" y="102.6">GPIO38</text>
<text x="39.3" y="112.7">SDA</text>
<text x="39.4" y="110.2">SCL</text>
<text x="83" y="114">GPIO16</text>
<text x="83" y="111.4">GPIO15</text>
<text x="84.2" y="108.9">GPIO7</text>
<text x="153.7" y="108.9">GPIO41</text>
<text x="153.7" y="114">GPIO39</text>
<text x="153.7" y="111.4">GPIO40</text>
<text x="83" y="119.1">GPIO18</text>
<text x="83" y="116.5">GPIO17</text>
<text x="153.7" y="116.5">GPIO38</text>
<text x="153.7" y="119.1">GPIO37</text>
<text x="188.5" y="115.3">GPIO36</text>
<text x="86.3" y="121.6">SDA</text>
<text x="153.7" y="121.6">GPIO36</text>
<text x="153.7" y="124.1">GPIO35</text>
<text x="39.3" y="129.2">SDA</text>
<text x="39.4" y="126.7">SCL</text>
<text x="83" y="131.8">GPIO10</text>
<text x="86.4" y="129.2">SCL</text>
<text x="153.7" y="131.8">GPIO48</text>
<text x="188.4" y="131.8">GPIO35</text>
<text x="10.3" y="135.9">C</text>
<text x="83" y="134.3">GPIO11</text>
<text x="83" y="136.8">GPIO12</text>
<text x="153.7" y="136.8">GPIO21</text>
<text x="153.7" y="134.3">GPIO47</text>
<text x="285.3" y="135.9">C</text>
<text x="32.2" y="140.7">GPIO10</text>
<text x="32.2" y="143.2">GPIO11</text>
<text x="83" y="139.4">GPIO13</text>
<text x="83" y="141.9">GPIO14</text>
<text x="153.7" y="141.9">GPIO19</text>
<text x="153.7" y="139.4">GPIO20</text>
<text x="32.2" y="145.7">GPIO12</text>
<text x="32.2" y="148.3">GPIO13</text>
<text x="85.7" y="144.5">5VIN</text>
<text x="194.8" y="149.5">GPIO48</text>
<text x="194.8" y="147">GPIO47</text>
<text x="32.2" y="153.4">GPIO21</text>
<text x="32.2" y="155.9">GPIO20</text>
<text x="32.2" y="150.8">GPIO14</text>
<text x="32.2" y="158.4">GPIO19</text>
<text x="10.3" y="185.9">D</text>
<text x="285.3" y="185.9">D</text>
<text x="35" y="199.9">1</text>
<text x="85" y="199.9">2</text>
<text x="135" y="199.9">3</text>
<text x="185" y="199.9">4</text>
<text x="235" y="199.9">5</text>
<text x="285" y="199.9">6</text>
</g>
<g font-size="1.8" fill="#006464">
<text x="115.1" y="28.8">J14</text>
<text x="154.9" y="28.5">J15</text>
<text x="97.4" y="30.6">+3.3V</text>
<text x="136.8" y="30.6">+3.3V</text>
<text x="175.5" y="30.1">+5V</text>
<text x="182.9" y="33.9">R1</text>
<text x="184.8" y="30.6">+3.3V</text>
<text x="194.3" y="33.9">R2</text>
<text x="210.8" y="32">H1</text>
<text x="210.8" y="34.5">MountingHole</text>
<text x="232.4" y="32">H3</text>
<text x="232.4" y="34.5">MountingHole</text>
<text x="87.2" y="40.7">+3.3V</text>
<text x="99.6" y="39">GND</text>
<text x="126.3" y="40.7">+3.3V</text>
<text x="138.9" y="39">GND</text>
<text x="182.9" y="36.4">1k</text>
<text x="194.3" y="36.4">1k</text>
<text x="184.2" y="43.1">D1</text>
<text x="184.2" y="45.6">LED</text>
<text x="195.6" y="43.1">D2</text>
<text x="195.6" y="45.6">LED</text>
<text x="210.8" y="43.4">H2</text>
<text x="210.8" y="45.9">MountingHole</text>
<text x="232.4" y="43.4">H4</text>
<text x="232.4" y="45.9">MountingHole</text>
<text x="89.4" y="49.1">GND</text>
<text x="108.5" y="51.9">Motor</text>
<text x="114.9" y="51.9">Encoder</text>
<text x="123.6" y="51.9">1</text>
<text x="128.8" y="49.1">GND</text>
<text x="147.8" y="52.2">Motor</text>
<text x="154.3" y="52.2">Encoder</text>
<text x="163" y="52.2">2</text>
<text x="178.4" y="50.9">GND</text>
<text x="189.8" y="50.9">GND</text>
<text x="32.6" y="65.6">+3.3V</text>
<text x="77.7" y="63.1">+5V</text>
<text x="200.2" y="64.4">+5V</text>
<text x="53.3" y="70.7">J13</text>
<text x="86.4" y="68.6">C1</text>
<text x="86.4" y="71.1">C_Polarized</text>
<text x="187.2" y="66.9">PWR_FLAG</text>
<text x="194.8" y="69.4">GND</text>
<text x="212.1" y="66.9">J5</text>
<text x="212.1" y="69.4">5V</text>
<text x="215.6" y="69.4">IN</text>
<text x="26.9" y="73.3">+5V</text>
<text x="38.6" y="77.1">GND</text>
<text x="53.3" y="73.3">Spare</text>
<text x="212.1" y="75.8">J3</text>
<text x="80.6" y="81.4">GND</text>
<text x="197.4" y="78.3">GND</text>
<text x="212.1" y="78.3">Battery</text>
<text x="220" y="78.3">IN</text>
<text x="53.3" y="87.2">J9</text>
<text x="53.3" y="89.8">UART</text>
<text x="200.2" y="84.7">+5V</text>
<text x="212.1" y="87.2">J4</text>
<text x="212.1" y="89.8">NeoPixel</text>
<text x="79.3" y="93.6">PWR_FLAG</text>
<text x="84.7" y="91">+3.3V</text>
<text x="197.4" y="91">GND</text>
<text x="208.3" y="94.8">J8</text>
<text x="38.6" y="99.9">GND</text>
<text x="53.3" y="99.9">RESET</text>
<text x="53.3" y="97.4">J16</text>
<text x="158" y="98.7">GND</text>
<text x="194.9" y="96.6">+3.3V</text>
<text x="36.2" y="106.8">+3.3V</text>
<text x="197.4" y="105">GND</text>
<text x="52.8" y="109.3">J10</text>
<text x="52.8" y="111.4">SPARE I2C</text>
<text x="182.2" y="111.9">+3.3V</text>
<text x="209.3" y="108.8">GPS</text>
<text x="37.6" y="115.9">GND</text>
<text x="105.4" y="119">J1</text>
<text x="137.3" y="119">J2</text>
<text x="184.7" y="117.7">GND</text>
<text x="193.8" y="119">+5V</text>
<text x="212.1" y="116.4">J7</text>
<text x="212.1" y="119">AFT_LED_RELAY</text>
<text x="36.2" y="123.3">+3.3V</text>
<text x="52.8" y="125.3">J11</text>
<text x="105.4" y="121.5">Conn_01x22</text>
<text x="127.9" y="121.5">Conn_01x22</text>
<text x="188.5" y="122.8">GND</text>
<text x="52.8" y="127.6">IMU</text>
<text x="182.2" y="127.9">+3.3V</text>
<text x="38.1" y="132.2">GND</text>
<text x="184.7" y="134.2">GND</text>
<text x="193.8" y="135.5">+5V</text>
<text x="212.1" y="132.9">J6</text>
<text x="212.1" y="135.5">FWD_LED_RELAY</text>
<text x="24.6" y="138">GND</text>
<text x="188.5" y="139.3">GND</text>
<text x="79.3" y="146.9">PWR_FLAG</text>
<text x="212.1" y="148.2">J12</text>
<text x="53.3" y="150.7">J18</text>
<text x="53.3" y="153.3">Motor</text>
<text x="59.8" y="153.3">Control</text>
<text x="89.4" y="153.3">GND</text>
<text x="149.1" y="152">GND</text>
<text x="197.4" y="152">GND</text>
<text x="212.1" y="150.7">Toggle</text>
<text x="219.4" y="150.7">Switches</text>
</g>
<g font-size="1.8" fill="#a90000">
<text x="113" y="30.2">1</text>
<text x="113" y="32.8">2</text>
<text x="113" y="35.3">3</text>
<text x="152.3" y="30.2">1</text>
<text x="152.3" y="32.8">2</text>
<text x="152.3" y="35.3">3</text>
<text x="113" y="37.8">4</text>
<text x="113" y="40.4">5</text>
<text x="152.3" y="37.8">4</text>
<text x="152.3" y="40.4">5</text>
<text x="113" y="42.9">6</text>
<text x="113" y="45.5">7</text>
<text x="152.3" y="42.9">6</text>
<text x="152.3" y="45.5">7</text>
<text x="113" y="48">8</text>
<text x="152.3" y="48">8</text>
<text x="46.9" y="65.8">1</text>
<text x="205.7" y="65.8">1</text>
<text x="46.9" y="68.3">2</text>
<text x="46.9" y="70.9">3</text>
<text x="205.7" y="68.3">2</text>
<text x="46.9" y="73.4">4</text>
<text x="46.9" y="75.9">5</text>
<text x="205.7" y="74.7">1</text>
<text x="205.7" y="77.2">2</text>
<text x="46.9" y="86.1">1</text>
<text x="46.9" y="88.6">2</text>
<text x="205.7" y="84.8">1</text>
<text x="205.7" y="87.4">2</text>
<text x="205.7" y="89.9">3</text>
<text x="99" y="92.5">1</text>
<text x="99" y="95">2</text>
<text x="144.7" y="92.5">1</text>
<text x="144.7" y="95">2</text>
<text x="46.9" y="96.3">1</text>
<text x="46.9" y="98.8">2</text>
<text x="99" y="97.5">3</text>
<text x="99" y="100.1">4</text>
<text x="144.7" y="97.5">3</text>
<text x="144.7" y="100.1">4</text>
<text x="205.7" y="96.3">1</text>
<text x="205.7" y="98.8">2</text>
<text x="205.7" y="101.3">3</text>
<text x="46.9" y="106.4">1</text>
<text x="99" y="102.6">5</text>
<text x="99" y="105.2">6</text>
<text x="99" y="107.7">7</text>
<text x="144.7" y="102.6">5</text>
<text x="144.7" y="105.2">6</text>
<text x="144.7" y="107.7">7</text>
<text x="205.7" y="103.9">4</text>
<text x="46.9" y="109">2</text>
<text x="46.9" y="111.5">3</text>
<text x="99" y="110.2">8</text>
<text x="99" y="112.8">9</text>
<text x="144.7" y="110.2">8</text>
<text x="144.7" y="112.8">9</text>
<text x="205.7" y="111.5">1</text>
<text x="46.9" y="114">4</text>
<text x="98.4" y="115.3">10</text>
<text x="98.4" y="117.9">11</text>
<text x="144.1" y="115.3">10</text>
<text x="144.1" y="117.9">11</text>
<text x="205.7" y="114">2</text>
<text x="205.7" y="116.6">3</text>
<text x="205.7" y="119.1">4</text>
<text x="46.9" y="122.9">1</text>
<text x="46.9" y="125.5">2</text>
<text x="98.4" y="120.4">12</text>
<text x="98.4" y="122.9">13</text>
<text x="98.4" y="125.5">14</text>
<text x="144.1" y="120.4">12</text>
<text x="144.1" y="122.9">13</text>
<text x="144.1" y="125.5">14</text>
<text x="205.7" y="121.7">5</text>
<text x="46.9" y="128">3</text>
<text x="46.9" y="130.6">4</text>
<text x="98.4" y="128">15</text>
<text x="98.4" y="130.6">16</text>
<text x="144.1" y="128">15</text>
<text x="144.1" y="130.6">16</text>
<text x="205.7" y="128">1</text>
<text x="205.7" y="130.6">2</text>
<text x="46.9" y="136.9">1</text>
<text x="98.4" y="133.1">17</text>
<text x="98.4" y="135.6">18</text>
<text x="144.1" y="133.1">17</text>
<text x="144.1" y="135.6">18</text>
<text x="205.7" y="133.1">3</text>
<text x="205.7" y="135.6">4</text>
<text x="46.9" y="139.4">2</text>
<text x="46.9" y="142">3</text>
<text x="98.4" y="138.2">19</text>
<text x="98.4" y="140.7">20</text>
<text x="98.4" y="143.3">21</text>
<text x="144.1" y="138.2">19</text>
<text x="144.1" y="140.7">20</text>
<text x="144.1" y="143.3">21</text>
<text x="205.7" y="138.2">5</text>
<text x="46.9" y="144.5">4</text>
<text x="46.9" y="147.1">5</text>
<text x="46.9" y="149.6">6</text>
<text x="98.4" y="145.8">22</text>
<text x="144.1" y="145.8">22</text>
<text x="205.7" y="145.8">1</text>
<text x="205.7" y="148.3">2</text>
<text x="46.9" y="152.1">7</text>
<text x="46.9" y="154.7">8</text>
<text x="205.7" y="150.9">3</text>
<text x="46.9" y="157.2">9</text>
</g>
<g font-size="1.8" fill="#0000c2">
<text x="176" y="53.3">LED</text>
<text x="180.9" y="53.3">Indicators</text>
<text x="205" y="53.6">Misc</text>
<text x="210.6" y="53.6">Mounting</text>
<text x="220.6" y="53.6">Holes</text>
<text x="83.3" y="54.9">Board</text>
<text x="90.3" y="54.9">Front</text>
<text x="78.5" y="86.6">Board</text>
<text x="85.5" y="86.6">Left</text>
<text x="90.5" y="86.6">Side</text>
<text x="147.8" y="87.1">Board</text>
<text x="154.8" y="87.1">Right</text>
<text x="161.2" y="87.1">Side</text>
<text x="52.8" y="140.2">2:</text>
<text x="52.8" y="142.2">3:</text>
<text x="55.8" y="140.2">PWM</text>
<text x="55.8" y="142.2">DIR</text>
<text x="52.8" y="144.3">...</text>
<text x="23.4" y="162.8">Board</text>
<text x="30.3" y="162.8">Left</text>
<text x="35.4" y="162.8">Side</text>
<text x="176.5" y="162.6">Board</text>
<text x="183.5" y="162.6">Right</text>
<text x="189.9" y="162.6">Side</text>
</g>
</svg>
